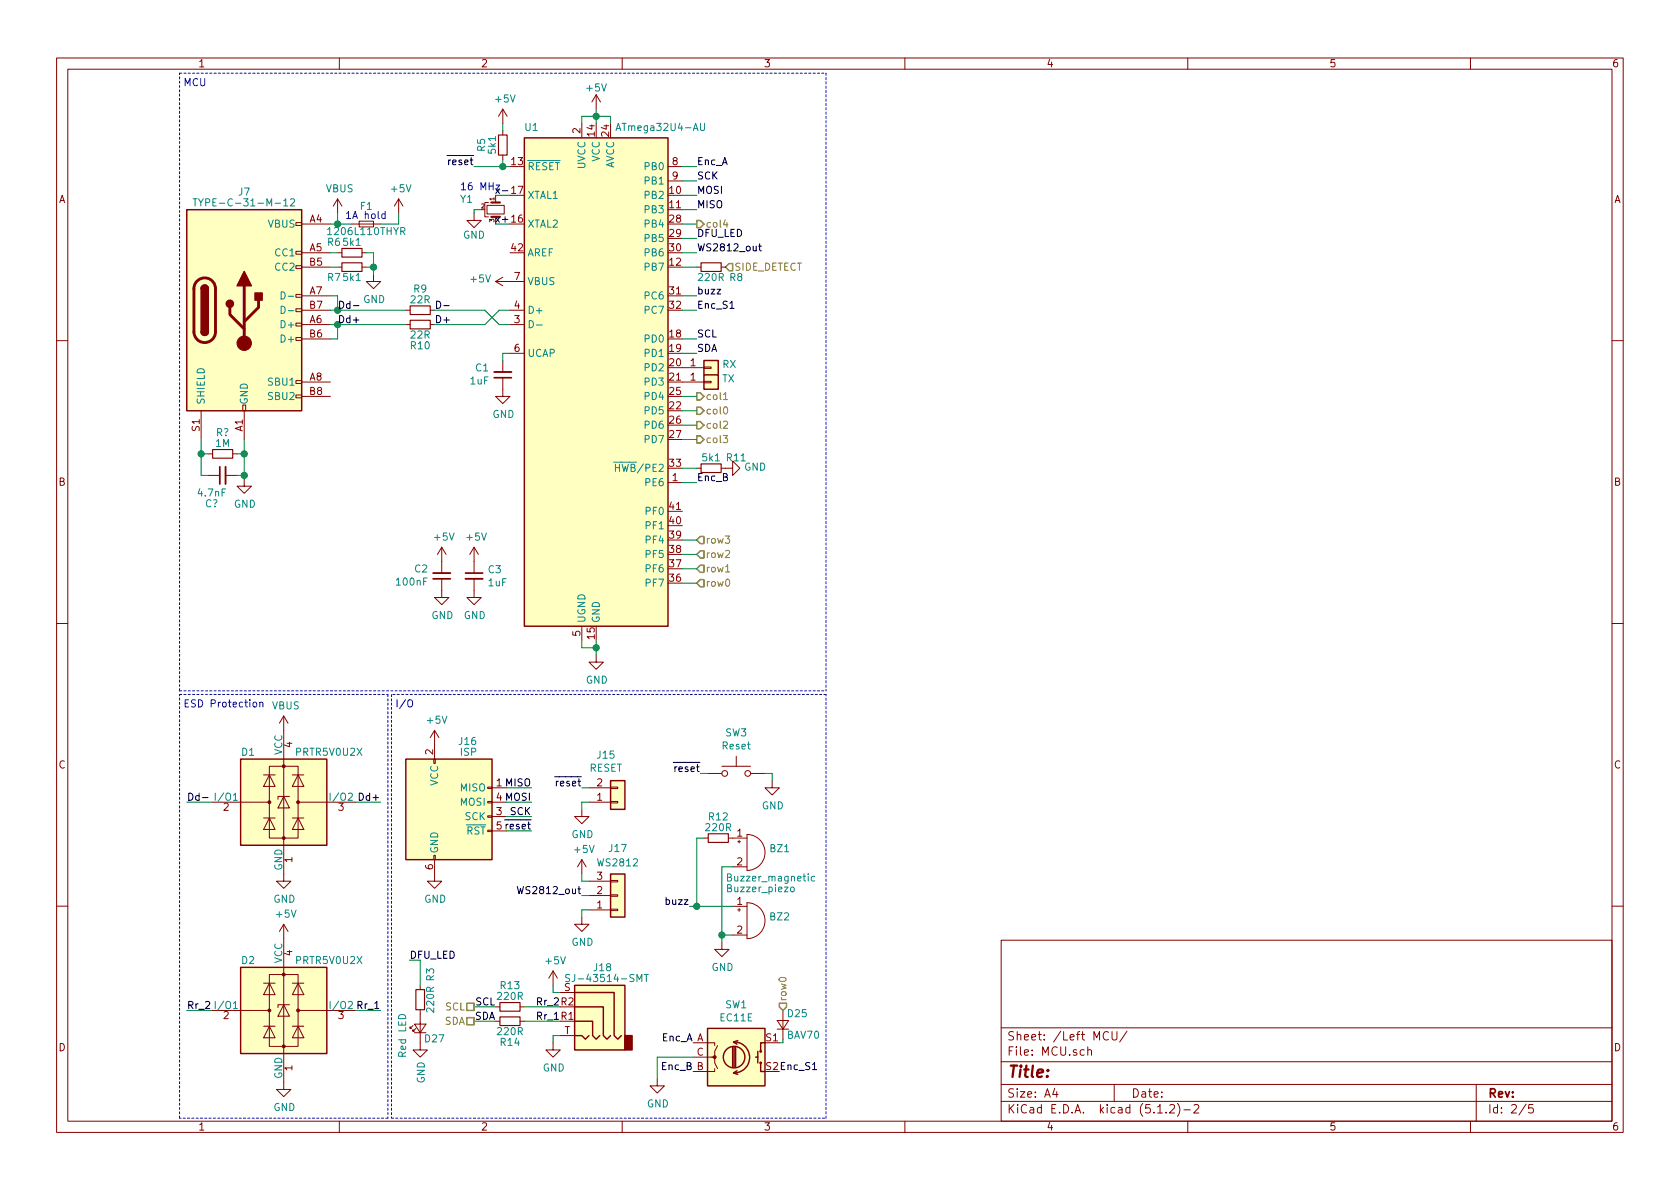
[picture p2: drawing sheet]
<svg xmlns="http://www.w3.org/2000/svg" width="297mm" height="210mm" viewBox="0 0 297 210" stroke-linecap="round" stroke-linejoin="round" font-family="sans-serif">
<g fill="none" stroke="#840000" stroke-width=".18">
<path d="M10 10.3h277v189.9h-277zM12 12.2h273v186.1h-273zM60 10.3v1.9M88.9 19.3v2.5M88.9 19.3l-.8 1.3M88.9 19.3l.8 1.3M105.4 16.8l-.8 1.2M105.4 16.8v2.5M105.4 16.8l.8 1.2M110 10.3v1.9M160 10.3v1.9M210 10.3v1.9"/>
<path d="M260 10.3v1.9M52.3 39.4h1v.5h-1zM53.3 39.6h5.1M59.7 35.2l-.8 1.2M59.7 35.2v2.5M59.7 35.2l.8 1.2M62.2 39.6h5.1M63.5 39.1h2.5v1h-2.5zM70.5 35.2l-.8 1.2M70.5 35.2v2.5M70.5 35.2l.7 1.2M83.8 37.7v1.3h1.3l-1.3 1.3-1.3-1.3h1.3"/>
<path d="M86.1 36.3h3.1v1.5h-3.1zM86.4 35.8h-.7v2.5h.7M87.6 34.5v1.3M88.9 23.1v.8M88.9 27.4v.8M102.9 21.8v2.6M118.1 29.5h2.5M118.1 32h2.5M52.3 59.7h1v.5h-1zM52.3 57.1h1v.6h-1zM52.3 54.6h1v.5h-1zM52.3 52.1h1v.5h-1z"/>
<path d="M52.3 47h1v.5h-1zM52.3 44.4h1v.6h-1zM53.3 44.7h5.1M53.3 57.4h5.1M53.3 52.3h5.1M53.3 47.2h5.1M53.3 59.9h5.1M53.3 54.9h5.1M59.7 44.7h.8M59.7 47.2h.8M64 44.7h.8M64 47.2h.8"/>
<path d="M66 48.5v1.3h1.3l-1.3 1.2-1.2-1.2h1.2M71.8 57.4h.7M71.8 54.9h.7M76.1 57.4h.7M76.1 54.9h.7M87.6 49.8h5.1M87.6 49.8l1.3 .7M88.9 49l-1.3 .8M90.2 57.4h2.5M90.2 54.9h2.5M123.2 47.2h.8M127.5 47.2h.8"/>
<path d="M10 60.2h2M35.6 72.6v5.1M42.9 71.6h.5v1h-.5zM43.2 72.6v5.1M52.3 69.8h1v.6h-1zM52.3 67.3h1v.5h-1zM53.3 67.6h5.1M53.3 70.1h5.1M88.9 66.8v3.3h1.3l-1.3 1.3-1.3-1.3h1.3M88.9 63.7v2.1M90.2 62.5h2.5M120.6 67.6h3.9"/>
<path d="M120.6 65h3.9M124.5 64.9h1.2v.2h-1.2zM124.5 67.4h1.2v.3h-1.2zM285 60.2h2M36.8 84.1h2.1M36.8 80.3h.8M39.9 84.1h2M41.1 80.3h.8M43.2 84.7v1.3h1.2l-1.2 1.2-1.3-1.2h1.3M78.1 96.8v4.5M78.1 96.8l-.8 1.2M78.1 96.8l.8 1.2"/>
<path d="M83.8 96.8v4.5M83.8 96.8l-.7 1.2M83.8 96.8l.8 1.2M118.1 85.3h2.5M123.2 82.8h.8M127.5 82.8h2v-1.3l1.3 1.3-1.3 1.3v-1.3M10 110.3h2M78.1 102.4v3.3h1.3l-1.3 1.2-1.3-1.2h1.3M83.8 102.4v3.3h1.3l-1.3 1.2-1.3-1.2h1.3M102.9 110.7v2.6M105.4 115.8v1.3h1.3l-1.3 1.3-1.3-1.3h1.3M285 110.3h2"/>
<path d="M46.6 137h2M47.6 135.5h5.1v12.7h-5.1zM47.6 137l1 2.1h-2zM50.2 126.6v29.2h1.2l-1.2 1.3-1.3-1.3h1.3M50.2 126.6l-.8 1.3M50.2 126.6l.7 1.3M51.7 137h2M52.7 137l1 2.1h-2zM76.7 134.2h.3v.8h-.3zM76.8 129.2v5M76.8 129.2l-.7 1.2M76.8 129.2l.8 1.2"/>
<path d="M86.2 139.2h.8v.2h-.8zM87 139.3h2.5M104.1 139.3h3.8M107.9 139.2h1.3v.2h-1.3zM125.1 136.8h2.5M127.6 135.5h5.1M130.2 133.7v1.8M132.7 136.8h2.6M136.5 138v1.3h1.3l-1.3 1.3-1.2-1.3h1.2M37.5 141.9h10.1M46.6 144.6h2M47.6 144.6l1 2.1h-2z"/>
<path d="M50.2 140.8l1 2.1h-2.1zM51.2 140.8h-2.1v.5M51.7 144.6h2M52.7 144.6l1 2.1h-2zM52.7 141.9h10.2M76.7 151.3h.3v.7h-.3zM76.8 152v3.8h1.3l-1.3 1.3-1.2-1.3h1.2M86.2 146.8h.8v.3h-.8zM86.2 144.3h.8v.2h-.8zM86.2 141.7h.8v.3h-.8zM87 141.9h2.5M87 144.4h2.5"/>
<path d="M87 146.9h2.5M102.9 143.1v1.3h1.2l-1.2 1.3-1.3-1.3h1.3M102.9 152v2.6M102.9 152l-.8 1.3M102.9 152l.7 1.3M104.1 141.9h3.8M104.1 158.4h3.8M104.1 155.8h3.8M107.9 141.7h1.3v.3h-1.3zM107.9 155.7h1.3v.3h-1.3zM107.9 158.2h1.3v.3h-1.3zM124.5 148.2h.7"/>
<path d="M128.8 148.2h3.3M129.5 153.3h2.6M130.4 148.8h.5M130.7 148.6v.5M132.1 147.6a3.2 3.2 0 0 1 3.2 3.1 3.2 3.2 0 0 1-3.2 3.2zM132.1 159.6a3.2 3.2 0 0 1 3.2 3.2 3.2 3.2 0 0 1-3.2 3.2zM10 160.2h2M37.5 178.7h10.1M46.6 173.9h2M47.6 172.3h5.1v12.7h-5.1zM47.6 173.9l1 2h-2zM50.2 163.4v29.3h1.2l-1.2 1.2-1.3-1.2h1.3"/>
<path d="M50.2 177.7l1 2h-2.1zM50.2 163.4l-.8 1.3M50.2 163.4l.7 1.3M51.2 177.7h-2.1v.5M51.7 173.9h2M52.7 173.9l1 2h-2zM52.7 178.7h10.2M74.3 178.6v7.1h1.3l-1.3 1.2-1.3-1.2h1.3M74.3 174.2v.8M87.6 178h.8M91.9 178h.8M97.8 171.7l-.8 1.3"/>
<path d="M97.8 171.7v2.5M97.8 171.7l.8 1.3M99.1 175.5h2.5M102.9 162.2v1.2h1.2l-1.2 1.3-1.3-1.3h1.3M104.1 160.9h3.8M107.9 160.8h1.3v.2h-1.3zM127.6 166.6v1.3h1.3l-1.3 1.3-1.2-1.3h1.2M129.5 160.3h2.6M129.5 165.3h2.6M130.4 160.9h.5M130.7 160.6v.6M138.4 178.7v5.1"/>
<path d="M177 166.3h108v32h-108zM285 160.2h2M46.6 181.5h2M47.6 181.5l1 2h-2zM51.7 181.5h2M52.7 181.5l1 2h-2zM60 198.3v1.9M73 181.4l-.5 .5v-.3v.3h.3M73.3 181.1h2l-1 1.5zM73.3 182.6h2M73.5 181.9l-.5 .5v-.3v.3h.3M87.6 180.6h.8"/>
<path d="M91.9 180.6h.8M97.8 184.4v1.3h1.3l-1.3 1.2-1.3-1.2h1.3M99.1 183.1h2.5M110 198.3v1.9M116.2 190.7v1.3h1.3l-1.3 1.3-1.3-1.3h1.3M122.6 184.4h3.8v.5M122.6 186.9h3.8v1.1l.5 1M126.4 189v.5h-3.8M126.9 184.9l-.5 1v1h-.5M137.4 180.5h2l-1 1.5zM137.4 182h2M160 198.3v1.9"/>
<path d="M177 194.8h108M177 191.8h108M177 187.8h108M177 181.8h108M186.5 192.5l-.4 1h1M186.8 193v1M192.3 185.7h.1a.37 .37 0 0 1 .6 .1v.8M192.3 185.1v1.5M196 182.6a.7 .7 0 0 0-.9 .2 .7 .7 0 0 0 .1 .9 .55 .55 0 0 0 .8 .1M196.6 182.4v1.2l.3 .3h.3l.3-.3v-1.2M197 191.8v3M199.3 182.3l-1.3 2"/>
<path d="M204.7 196.8h.8M206.2 196.7v.1M206.8 195.5l.2-.2h.4l.2 .2 .1 .3-.1 .2-.8 .8h.9M208.2 195.1a1.71 1.71 0 0 1 0 2.3M209.3 196.3h1.2M210 198.3v1.9M211.1 195.5l.2-.2h.4l.3 .5-1 1h1M260 198.3v1.9M261 191.8v6.5M269.8 195.2l-1.2 2M271 195.3h-.7v.7l.2-.1 .5 .1 .1 .2-.1 .5-.2 .1-.5-.1"/>
<circle cx="128.1" cy="136.8" r=".51"/>
<circle cx="132.2" cy="136.8" r=".51"/>
</g>
<g fill="#ffffc2" stroke="#ffffc2" stroke-width=".18">
<path d="M33 37.1h20.3v35.5h-20.3z"/>
<path d="M92.7 24.4h25.4v86.3h-25.4z"/>
<path d="M107.9 138h2.6v5.1h-2.6z"/>
<path d="M107.9 154.6h2.6v7.6h-2.6z"/>
<path d="M101.6 174.2h8.9v11.5h-8.9z"/>
<path d="M71.8 134.2h15.2v17.8h-15.2z"/>
<path d="M42.5 171.1h15.3v15.2h-15.3z"/>
<path d="M42.5 134.2h15.3v15.3h-15.3z"/>
<path d="M125.1 181.9h10.2v10.1h-10.2z"/>
<path d="M124.5 63.7h2.5v2.6h-2.5z"/>
<path d="M124.5 66.3h2.5v2.5h-2.5z"/>
</g>
<g fill="none" stroke="#840000" stroke-width=".25">
<path d="M33 37.1h20.3v35.5h-20.3zM92.7 24.4h25.4v86.3h-25.4zM35.6 58.7a.63 .63 0 0 0 .6 .6 .63 .63 0 0 0 .6-.6M35.6 51a.63 .63 0 0 1 .6-.6 .63 .63 0 0 1 .6 .6M124.5 63.7h2.5v2.6h-2.5zM124.5 66.3h2.5v2.5h-2.5zM42.5 134.2h15.3v15.3h-15.3zM71.8 134.2h15.2v17.8h-15.2zM107.9 138h2.6v5.1h-2.6zM107.9 154.6h2.6v7.6h-2.6zM42.5 171.1h15.3v15.2h-15.3zM101.6 174.2h8.9v11.5h-8.9z"/>
<path d="M101.6 175.5h7v7.6l.6 .7 .7-.7M101.6 178h5.1v5.1l.6 .7 .6-.7M101.6 183.1h1.3l.6 .7 .6-.7M101.6 180.6h3.2v2.5l.6 .7 .6-.7M125.1 181.9h10.2v10.1h-10.2zM129.5 185.2v3.5M129.8 184.2a2.74 2.74 0 0 1 2.7 2.8 2.74 2.74 0 0 1-2.7 2.7M129.8 185.2v3.5M130 185.2v3.5M130.3 189.4l-.6 .3 .7 .3M130.4 184l-.7 .3 .6 .4M133.6 186.9h.4"/>
<path d="M134 185.9v2.1M134.5 188v1.5h.8M135.3 184.4h-.8v1.5"/>
<circle cx="129.8" cy="186.9" r="1.9"/>
<circle cx="134.5" cy="188" r=".13"/>
<circle cx="134.5" cy="185.9" r=".13"/>
</g>
<path d="M34.8 49.7a1.89 1.89 0 0 1 2.1-.4 1.89 1.89 0 0 1 1.2 1.7v7.7a1.9 1.9 0 0 1-1.9 1.9 1.9 1.9 0 0 1-1.9-1.9v-7.8l.1-.5zM40.6 54.4v1.2l2.6 2.6M43.2 50.5v10.2M45.7 53.1v1.3l-2.5 2.5" fill="none" stroke="#840000" stroke-width=".51"/>
<g fill="#840000" stroke="#840000" stroke-width=".25">
<path d="M35.6 58.7h1.2a.63 .63 0 0 1-.6 .6 .63 .63 0 0 1-.6-.6z"/>
<path d="M35.7 50.6a.63 .63 0 0 1 .7-.2 .63 .63 0 0 1 .4 .6h-1.2z"/>
<path d="M35.6 51h1.2v7.7h-1.2z"/>
<path d="M45.1 51.8h1.3v1.3h-1.3z"/>
<path d="M43.2 48l1.2 2.5h-2.5z"/>
<path d="M110.5 183.1h1.3v2.6h-1.3z"/>
<circle cx="40.6" cy="53.7" r=".63"/>
</g>
<g fill="#840000" stroke="#840000" stroke-width=".18">
<circle cx="43.2" cy="60.7" r="1.27"/>
<circle cx="47.6" cy="178.7" r=".25"/>
<circle cx="50.2" cy="185" r=".25"/>
<circle cx="50.2" cy="172.3" r=".25"/>
<circle cx="52.7" cy="178.7" r=".25"/>
<circle cx="47.6" cy="141.9" r=".25"/>
<circle cx="50.2" cy="148.2" r=".25"/>
<circle cx="50.2" cy="135.5" r=".25"/>
<circle cx="52.7" cy="141.9" r=".25"/>
<circle cx="126.4" cy="186.9" r=".25"/>
</g>
<g fill="none" stroke="#008484" stroke-width=".18">
<path d="M34.1 35.1h.7M34.5 35.1v1.3M35.1 35.1l.4 .7 .4-.7M35.5 35.8v.6M50.2 36.4h.7M51.4 35.3l.4-.2 .3 .4-.8 .9h.8M108.9 23.1l.4-1.3 .5 1.3M109 22.7h.6M123.9 21.8v1.1l.2 .2 .4-.1 .1-.1v-1.1M49.7 51.6a.64 .64 0 0 1 .7 .6 .64 .64 0 0 1-.7 .7zM49.7 54.1a.64 .64 0 0 1 .7 .7 .64 .64 0 0 1-.7 .6zM51 52.4h.9"/>
<path d="M51 54.9h.9M57.9 40.6l.4-.4v1.3M57.9 41.5h.7M93.6 56.7a.64 .64 0 0 1 .7 .6 .64 .64 0 0 1-.7 .7zM94.8 57.5h1M108.5 81.7h1.3M108.8 82.1v1.3M108.8 82.7h.7M41.3 141.5h.7M139.9 156.9h.3l.2 .2-.1 .6h-.3l-.2-.1zM144 155h-.3l-.3 .2 .2 .5h.4M41.3 178.4h.7"/>
<path d="M100.7 172.4l-.5-.1-.1 .1v.4l.5 .2 .1 .3-.2 .3-.5-.1M113.9 172.3h.7M114.3 172.3v1.3"/>
</g>
<path d="M88.1 23.9h1.6v3.5h-1.6zM60.5 43.9h3.5v1.6h-3.5zM60.5 46.5h3.5v1.5h-3.5zM72.5 54.1h3.6v1.5h-3.6zM72.5 56.6h3.6v1.6h-3.6zM124 46.5h3.5v1.5h-3.5zM37.6 79.5h3.5v1.5h-3.5zM124 82h3.5v1.6h-3.5zM125.2 147.4h3.6v1.6h-3.6zM73.5 175h1.6v3.6h-1.6zM88.4 177.3h3.5v1.5h-3.5zM88.4 179.8h3.5v1.6h-3.5z" fill="none" stroke="#840000" stroke-width=".2"/>
<g fill="none" stroke="#008400" stroke-width=".18">
<path d="M105.4 19.3v2.5M58.4 39.6h3.8M59.7 37.7v1.9M70.5 37.7v1.9h-3.2M83.8 29.5h6.4M85.1 37.1h-1.3v.6M87.6 34.5h2.6M88.9 21.8v1.3M88.9 28.2v1.3M102.9 21.8v-1.2h5v1.2M120.6 34.5h2.6M120.6 37.1h2.6"/>
<path d="M120.6 29.5h2.6M120.6 39.6h2.6M120.6 32h2.6M58.4 52.3h1.3v2.6M58.4 54.9h13.4M58.4 57.4h13.4M58.4 44.7h1.3M58.4 47.2h1.3M59.7 57.4v2.5h-1.3M64.8 44.7h1.2v3.8M64.8 47.2h1.2M76.8 54.9h8.9l2.6 2.5h1.9"/>
<path d="M90.2 54.9h-1.9l-2.6 2.5h-8.9M120.6 52.3h2.6M120.6 54.9h2.6M120.6 59.9h2.6M120.6 44.7h2.6M120.6 47.2h2.6M120.6 42.2h2.6M35.6 77.7v6.4h1.2M43.2 77.7v7M90.2 62.5h-1.3v1.2M120.6 62.5h2.6M120.6 70.1h2.6"/>
<path d="M120.6 75.2h2.6M120.6 72.6h2.6M120.6 77.7h2.6M35.6 80.3h1.2M41.9 80.3h1.3M41.9 84.1h1.3M120.6 98h2.6M120.6 95.5h2.6M120.6 82.8h2.6M120.6 85.3h2.6M102.9 113.3v1.2h2.5M105.4 113.3v2.5"/>
<path d="M120.6 103.1h2.6M120.6 100.6h2.6M89.5 139.3h4.5M102.9 139.3h1.2M123.8 136.8h1.3M135.3 136.8h1.2v1.2M33 141.9h4.5M62.9 141.9h4.4M89.5 141.9h4.5M89.5 144.4h4.5M89.5 146.9h4.5M102.9 154.6v1.2h1.2"/>
<path d="M102.9 158.4h1.2M104.1 141.9h-1.2v1.2M124.5 148.2h-1.3v12.1M129.5 153.3h-1.9v13.3M33 178.7h4.5M62.9 178.7h4.4M74.3 169.8v4.4M83.8 178h3.8M92.7 178h6.4M97.8 174.2v1.3h1.3M104.1 160.9h-1.2v1.3M121.9 160.3h7.6"/>
<path d="M127.6 165.3h1.9M83.8 180.6h3.8M92.7 180.6h6.4M99.1 183.1h-1.3v1.3M122.6 186.9h-6.4v3.8M138.4 183.8v.6h-.6"/>
</g>
<g fill="#008400" stroke="#008400" stroke-width=".25">
<circle cx="59.7" cy="54.9" r=".51"/>
<circle cx="59.7" cy="57.4" r=".51"/>
<circle cx="66" cy="47.2" r=".51"/>
<circle cx="105.4" cy="20.6" r=".51"/>
<circle cx="105.4" cy="114.5" r=".51"/>
<circle cx="88.9" cy="29.5" r=".51"/>
<circle cx="123.2" cy="160.3" r=".51"/>
<circle cx="127.6" cy="165.3" r=".51"/>
<circle cx="59.7" cy="39.6" r=".51"/>
<circle cx="35.6" cy="80.3" r=".51"/>
<circle cx="43.2" cy="80.3" r=".51"/>
<circle cx="43.2" cy="84.1" r=".51"/>
</g>
<g fill="none" stroke="#000" stroke-width=".18">
<path d="M79 27.5h.8M87.7 33.4l.6 .8M88.3 33.4l-.6 .8M62.5 54h.9M77.2 53.3a.64 .64 0 0 1 .7 .6 .64 .64 0 0 1-.7 .6zM78.5 54h1M129.1 54.5h.7M134.1 43.5h.5M134.3 43.1v1.1l.3 .2M98.1 137.4h.8M119 134.8h.8M35.8 141h1"/>
<path d="M91.5 156.8l.3 1.2 .2-.9 .3 .9 .3-1.2M143.7 189.1h.7"/>
</g>
<path d="M87.4 65.8h3M39.9 82.5v3.1M76.6 101.3h3M82.3 102.4h3" fill="none" stroke="#840000" stroke-width=".33"/>
<path d="M87.4 66.8h3M38.9 82.5v3.1M76.6 102.4h3M82.3 101.3h3" fill="none" stroke="#840000" stroke-width=".3"/>
<path d="M68.1 37.9l-.4-.1-.2 .2 .1 .6h.5M68.1 37.4v1.3M87.7 32.7h.7l-.7 .9h.7M44.8 124.3l.2-.1 .3 .1 .1 .5-.1 .2h-.3l-.2-.1zM45.9 124.3l.2-.1h.3l.1 .8M45.9 124.2v.8M72.2 123.9l.2-.2a.47 .47 0 0 1 .5 .5v.6l-.3 .2h-.3a1 1 0 0 1-.1-1.1z" fill="none" stroke="#0000c2" stroke-width=".18"/>
<path d="M31.7 12.9h114.3M146 12.9v109.3M31.7 122.8h36.9M31.7 122.2v-109.3M31.7 122.2h114.3M68.6 122.8v74.9M69.2 122.8v74.9M146 122.8h-76.8M31.7 197.7v-74.9M68.6 197.7h-36.9M69.2 197.7h76.8M146 197.7v-74.9" fill="none" stroke="#0000c2" stroke-width=".18" stroke-dasharray=".4 .4"/>
<path d="M128.2 38.9l-.3 .8h.8M128.5 39.3v.9M127.9 77h.8l-.5 .5 .4 .1v.6l-.2 .1-.5-.1M127.9 69.7l.4-.3v1.3M127.9 74.6l.5-.1 .2 .1 .1 .2-.1 .2-.7 .7h.8M127.9 70.7h.8M128 72.1l.2-.2a.67 .67 0 0 1 .5 .7 .67 .67 0 0 1-.5 .6l-.3-.5zM128.3 101.1h.7" fill="none" stroke="#848400" stroke-width=".18"/>
<g fill="none" stroke="#848400" stroke-width=".25">
<path d="M123.2 39h.6l.7 .6-.7 .7h-.6zM128.9 46.6h.6v1.3h-.6l-.6-.7zM123.2 72h.6l.7 .6-.7 .7h-.6zM123.2 69.5h.6l.7 .6-.7 .6h-.6zM123.2 74.5h.6l.7 .7-.7 .6h-.6zM123.2 77.1h.6l.7 .6-.7 .7h-.6zM123.8 99.9h.7v1.3h-.7l-.6-.6zM123.8 97.4h.7v1.3h-.7l-.6-.7zM123.8 94.9h.7v1.2h-.7l-.6-.6zM123.8 102.5h.7v1.3h-.7l-.6-.7zM82.5 177.4h1.3v1.3h-1.3zM82.5 180h1.3v1.2h-1.3z"/>
<path d="M137.8 177.4h1.3v.6l-.7 .7-.6-.7z"/>
</g>
<path d="M86.9 35.8h1.5M86.9 38.3h1.5" fill="none" stroke="#840000" stroke-width=".38"/>
<text font-size="2.8" fill="#840000" x="178" y="190.5">Title:</text>
<g font-size="2.1" fill="#840000">
<text x="178" y="184">Sheet: /Left MCU/</text>
<text x="178" y="186.7">File: MCU.sch</text>
<text x="178" y="196.9">KiCad E.D.A. kicad (5.1.2)-2</text>
<text x="178" y="194.1">Size: A4</text>
<text x="200" y="194.1">Date:</text>
<text x="263" y="194.1">Rev:</text>
<text x="263" y="196.9">Id: 2/5</text>
</g>
<g font-size="1.8" fill="#840000">
<text x="35" y="11.9">1</text>
<text x="85" y="11.9">2</text>
<text x="135" y="11.9">3</text>
<text x="185" y="11.9">4</text>
<text x="235" y="11.9">5</text>
<text x="285" y="11.9">6</text>
<text x="102.6" y="23.6" transform="rotate(-90 102.6 23.6)">2</text>
<text x="90.5" y="29.2">13</text>
<text x="105.2" y="24.1" transform="rotate(-90 105.2 24.1)">14</text>
<text x="107.7" y="24.1" transform="rotate(-90 107.7 24.1)">24</text>
<text x="118.9" y="29.2">8</text>
<text x="10.4" y="35.9">A</text>
<text x="118.4" y="34.3">10</text>
<text x="118.9" y="31.7">9</text>
<text x="285.4" y="35.9">A</text>
<text x="54.8" y="39.4">A4</text>
<text x="118.4" y="36.8">11</text>
<text x="118.4" y="39.4">28</text>
<text x="118.4" y="41.9">29</text>
<text x="54.8" y="44.4">A5</text>
<text x="54.8" y="47">B5</text>
<text x="90.5" y="44.4">42</text>
<text x="118.4" y="47">12</text>
<text x="118.4" y="44.4">30</text>
<text x="54.8" y="52.1">A7</text>
<text x="91" y="49.5">7</text>
<text x="118.4" y="52.1">31</text>
<text x="54.8" y="57.1">A6</text>
<text x="54.8" y="59.7">B6</text>
<text x="54.8" y="54.6">B7</text>
<text x="91" y="57.1">3</text>
<text x="91" y="54.6">4</text>
<text x="118.4" y="59.7">18</text>
<text x="118.4" y="54.6">32</text>
<text x="91" y="62.2">6</text>
<text x="118.4" y="62.2">19</text>
<text x="118.4" y="64.8">20</text>
<text x="122.1" y="64.8">1</text>
<text x="54.8" y="67.3">A8</text>
<text x="54.8" y="69.8">B8</text>
<text x="118.4" y="67.3">21</text>
<text x="118.4" y="69.8">25</text>
<text x="122.1" y="67.3">1</text>
<text x="35.3" y="76.2" transform="rotate(-90 35.3 76.2)">S1</text>
<text x="42.9" y="76.3" transform="rotate(-90 42.9 76.3)">A1</text>
<text x="118.4" y="72.4">22</text>
<text x="118.4" y="74.9">26</text>
<text x="118.4" y="77.5">27</text>
<text x="118.4" y="82.5">33</text>
<text x="10.4" y="85.9">B</text>
<text x="118.9" y="85.1">1</text>
<text x="285.4" y="85.9">B</text>
<text x="118.4" y="95.2">39</text>
<text x="118.4" y="92.7">40</text>
<text x="118.4" y="90.2">41</text>
<text x="118.4" y="100.3">37</text>
<text x="118.4" y="97.8">38</text>
<text x="118.4" y="102.9">36</text>
<text x="102.6" y="112.5" transform="rotate(-90 102.6 112.5)">5</text>
<text x="105.2" y="113" transform="rotate(-90 105.2 113)">15</text>
<text x="10.4" y="135.9">C</text>
<text x="51.7" y="132.2" transform="rotate(-90 51.7 132.2)">4</text>
<text x="76.6" y="133.4" transform="rotate(-90 76.6 133.4)">2</text>
<text x="285.4" y="135.9">C</text>
<text x="39.5" y="143.4">2</text>
<text x="59.8" y="143.4">3</text>
<text x="105.6" y="141.6">1</text>
<text x="105.6" y="139.1">2</text>
<text x="87.8" y="144.1">3</text>
<text x="87.8" y="146.7">5 reset</text>
<text x="130.3" y="147.9">1</text>
<text x="51.7" y="152.5" transform="rotate(-90 51.7 152.5)">1</text>
<text x="76.6" y="153.8" transform="rotate(-90 76.6 153.8)">6</text>
<text x="105.6" y="155.6">3</text>
<text x="130.3" y="153">2</text>
<text x="105.6" y="160.6">1</text>
<text x="105.6" y="158.1">2</text>
<text x="130.3" y="160">1</text>
<text x="130.3" y="165.1">2</text>
<text x="51.7" y="169" transform="rotate(-90 51.7 169)">4</text>
<text x="95.1" y="177.8">Rr_2R2</text>
<text x="99.7" y="175.3">S</text>
<text x="10.4" y="185.9">D</text>
<text x="39.5" y="180.2">2</text>
<text x="59.8" y="180.2">3</text>
<text x="95.1" y="180.3">Rr_1R1</text>
<text x="99.8" y="182.9">T</text>
<text x="135.5" y="184.1">S1</text>
<text x="285.4" y="185.9">D</text>
<text x="51.7" y="189.3" transform="rotate(-90 51.7 189.3)">1</text>
<text x="123.2" y="186.7">C</text>
<text x="35" y="199.9">1</text>
<text x="85" y="199.9">2</text>
<text x="135" y="199.9">3</text>
<text x="185" y="199.9">4</text>
<text x="235" y="199.9">5</text>
<text x="285" y="199.9">6</text>
</g>
<g font-size="1.8" fill="#0000c2">
<text x="32.4" y="15.2">MCU</text>
<text x="81.3" y="33.6">16 MHz</text>
<text x="61" y="38.7">1A hold</text>
<text x="32.4" y="125.1">ESD Protection</text>
<text x="69.8" y="125.1">I/O</text>
</g>
<g font-size="1.8" fill="#008484">
<text x="103.8" y="16.2">+5V</text>
<text x="87.7" y="18.1">+5V</text>
<text x="92.9" y="23.2">U1</text>
<text x="109.7" y="23.2">ATmega32U4-AU</text>
<text x="85.8" y="26.8" transform="rotate(-90 85.8 26.8)">R5</text>
<text x="87.7" y="27.1" transform="rotate(-90 87.7 27.1)">5k1</text>
<text x="103.5" y="29.9" transform="rotate(-90 103.5 29.9)">UVCC</text>
<text x="106" y="28.6" transform="rotate(-90 106 28.6)">VCC</text>
<text x="108.6" y="29.9" transform="rotate(-90 108.6 29.9)">AVCC</text>
<text x="42.2" y="34.6">J7</text>
<text x="57.6" y="34">VBUS</text>
<text x="69.3" y="34">+5V</text>
<text x="81.4" y="35.9">Y1</text>
<text x="93.2" y="30.1">RESET</text>
<text x="93.2" y="35.2">XTAL1</text>
<text x="114.2" y="35.2">PB2</text>
<text x="114.2" y="30.1">PB0</text>
<text x="114.2" y="32.6">PB1</text>
<text x="36.3" y="36.5">TYPE-C-31-M-12</text>
<text x="47.4" y="40.3">VBUS</text>
<text x="58.4" y="41.6">1206L110THYR</text>
<text x="63.8" y="37.1">F1</text>
<text x="93.2" y="40.3">XTAL2</text>
<text x="114.2" y="37.7">PB3</text>
<text x="114.2" y="40.3">PB4</text>
<text x="48.8" y="45.3">CC1</text>
<text x="48.8" y="47.9">CC2</text>
<text x="57.9" y="43.5">R6</text>
<text x="60.8" y="43.5">5k1</text>
<text x="81.9" y="42.2">GND</text>
<text x="93.2" y="45.3">AREF</text>
<text x="114.2" y="47.9">PB7</text>
<text x="114.2" y="42.8">PB5</text>
<text x="114.2" y="45.3">PB6</text>
<text x="57.9" y="49.7">R7</text>
<text x="60.8" y="49.7">5k1</text>
<text x="64.2" y="53.6">GND</text>
<text x="72.7" y="53.6">22R</text>
<text x="73.2" y="51.7">R9</text>
<text x="83.3" y="50">+5V</text>
<text x="93.2" y="50.4">VBUS</text>
<text x="114.2" y="53">PC6</text>
<text x="123.6" y="49.7">220R R8</text>
<text x="50" y="58">D+</text>
<text x="72.7" y="59.9">22R</text>
<text x="93.2" y="55.5">D+</text>
<text x="114.2" y="55.5">PC7</text>
<text x="50" y="60.6">D+</text>
<text x="72.7" y="61.8">R10</text>
<text x="84.1" y="65.7">C1</text>
<text x="93.2" y="63.1">UCAP</text>
<text x="114.2" y="60.6">PD0</text>
<text x="114.2" y="63.1">PD1</text>
<text x="114.2" y="65.7">PD2</text>
<text x="127.7" y="65.1">RX</text>
<text x="36.2" y="71.6" transform="rotate(-90 36.2 71.6)">SHIELD</text>
<text x="43.8" y="71.6" transform="rotate(-90 43.8 71.6)">GND</text>
<text x="47.6" y="68.2">SBU1</text>
<text x="47.6" y="70.7">SBU2</text>
<text x="83.2" y="68">1uF</text>
<text x="114.2" y="68.2">PD3</text>
<text x="114.2" y="70.7">PD4</text>
<text x="127.7" y="67.6">TX</text>
<text x="38.2" y="77.1">R?</text>
<text x="87.1" y="73.9">GND</text>
<text x="114.2" y="73.3">PD5</text>
<text x="114.2" y="75.8">PD6</text>
<text x="38.2" y="79">1M</text>
<text x="109.6" y="83.4">HWB/PE2</text>
<text x="114.2" y="78.4">PD7</text>
<text x="124.3" y="81.6">5k1</text>
<text x="128.5" y="81.6">R11</text>
<text x="131.6" y="83.2">GND</text>
<text x="35.1" y="87.8">4.7nF</text>
<text x="36.3" y="89.7">C?</text>
<text x="41.4" y="89.8">GND</text>
<text x="114.2" y="86">PE6</text>
<text x="76.9" y="95.6">+5V</text>
<text x="82.6" y="95.6">+5V</text>
<text x="114.4" y="93.6">PF1</text>
<text x="114.4" y="91.1">PF0</text>
<text x="73.4" y="101.2">C2</text>
<text x="86.4" y="101.4">C3</text>
<text x="114.4" y="101.2">PF6</text>
<text x="114.4" y="98.7">PF5</text>
<text x="114.4" y="96.1">PF4</text>
<text x="70.2" y="103.6">100nF</text>
<text x="86.4" y="103.7">1uF</text>
<text x="114.4" y="103.8">PF7</text>
<text x="76.3" y="109.5">GND</text>
<text x="82" y="109.5">GND</text>
<text x="103.5" y="110.2" transform="rotate(-90 103.5 110.2)">UGND</text>
<text x="106" y="110.2" transform="rotate(-90 106 110.2)">GND</text>
<text x="48.1" y="125.4">VBUS</text>
<text x="103.6" y="120.9">GND</text>
<text x="75.6" y="128">+5V</text>
<text x="81.2" y="131.7">J16</text>
<text x="128.3" y="130.2">SW3</text>
<text x="42.7" y="133.6">D1</text>
<text x="49.9" y="133.5" transform="rotate(-90 49.9 133.5)">VCC</text>
<text x="52.5" y="133.6">PRTR5V0U2X</text>
<text x="81.4" y="133.6">ISP</text>
<text x="104.2" y="136.5">RESET</text>
<text x="105.7" y="134.2">J15</text>
<text x="127.8" y="132.5">Reset</text>
<text x="38.3" y="141.6">I/O1</text>
<text x="58.6" y="141.6">I/O2</text>
<text x="77.5" y="139" transform="rotate(-90 77.5 139)">VCC</text>
<text x="81.5" y="139.9">MISO</text>
<text x="81.5" y="142.5">MOSI</text>
<text x="134.7" y="143.1">GND</text>
<text x="82.2" y="145">SCK</text>
<text x="82.4" y="147.6">RST</text>
<text x="101" y="148.2">GND</text>
<text x="124.9" y="147">220R</text>
<text x="125.4" y="145.1">R12</text>
<text x="49.9" y="154" transform="rotate(-90 49.9 154)">GND</text>
<text x="77.5" y="151" transform="rotate(-90 77.5 151)">GND</text>
<text x="101.7" y="150.8">+5V</text>
<text x="105.8" y="153.2">WS2812</text>
<text x="107.7" y="150.7">J17</text>
<text x="129.1" y="155.9">Buzzer_magnetic</text>
<text x="136.2" y="150.7">BZ1</text>
<text x="48.3" y="159.6">GND</text>
<text x="75" y="159.6">GND</text>
<text x="128.9" y="157.8">Buzzer_piezo</text>
<text x="48.9" y="162.3">+5V</text>
<text x="101" y="167.3">GND</text>
<text x="136.2" y="162.8">BZ2</text>
<text x="42.7" y="170.5">D2</text>
<text x="49.9" y="170.4" transform="rotate(-90 49.9 170.4)">VCC</text>
<text x="52.5" y="170.5">PRTR5V0U2X</text>
<text x="96.6" y="170.5">+5V</text>
<text x="101.3" y="173.7">SJ-43514-SMT</text>
<text x="105.1" y="171.7">J18</text>
<text x="125.8" y="171.7">GND</text>
<text x="38.3" y="178.4">I/O1</text>
<text x="58.6" y="178.4">I/O2</text>
<text x="76.8" y="178.9" transform="rotate(-90 76.8 178.9)">220R R3</text>
<text x="88.1" y="176.8">220R</text>
<text x="88.5" y="174.9">R13</text>
<text x="128.3" y="178.3">SW1</text>
<text x="139.3" y="179.9">D25</text>
<text x="75.2" y="184.3">D27</text>
<text x="88.1" y="183.1">220R</text>
<text x="88.5" y="185">R14</text>
<text x="127.4" y="180.6">EC11E</text>
<text x="139.2" y="183.7">BAV70</text>
<text x="49.9" y="190.8" transform="rotate(-90 49.9 190.8)">GND</text>
<text x="71.8" y="186.8" transform="rotate(-90 71.8 186.8)">Red LED</text>
<text x="75.1" y="191.6" transform="rotate(-90 75.1 191.6)">GND</text>
<text x="96" y="189.5">GND</text>
<text x="48.3" y="196.5">GND</text>
<text x="114.4" y="195.8">GND</text>
</g>
<g font-size="1.8">
<text x="79.6" y="29.2">reset</text>
<text x="123.2" y="29.2">Enc_A</text>
<text x="88.6" y="34.3">x- 17</text>
<text x="123.2" y="31.7">SCK</text>
<text x="123.2" y="34.3">MOSI</text>
<text x="88.2" y="39.4">x+ 16</text>
<text x="123.2" y="36.8">MISO</text>
<text x="123.2" y="41.9">DFU_LED</text>
<text x="123.2" y="44.4">WS2812_out</text>
<text x="123.2" y="52.1">buzz</text>
<text x="59.7" y="54.6">Dd-</text>
<text x="59.7" y="57.1">Dd+</text>
<text x="76.8" y="57.1">D+</text>
<text x="123.2" y="59.7">SCL</text>
<text x="123.2" y="54.6">Enc_S1</text>
<text x="123.2" y="62.2">SDA</text>
<text x="123.2" y="85.1">Enc_B</text>
<text x="119.6" y="136.5">reset</text>
<text x="33" y="141.6">Dd-</text>
<text x="63.9" y="141.6">Dd+</text>
<text x="87.8" y="139.1">1 MISO</text>
<text x="87.8" y="141.6">4 MOSI</text>
<text x="98.7" y="139.1">reset</text>
<text x="90.2" y="144.1">SCK</text>
<text x="92.4" y="158.1">WS2812_out</text>
<text x="118" y="160">buzz</text>
<text x="72.4" y="169.5">DFU_LED</text>
<text x="33" y="178.4">Rr_2</text>
<text x="63.4" y="178.4">Rr_1</text>
<text x="84.1" y="177.8">SCL</text>
<text x="83.9" y="180.3">SDA</text>
<text x="117" y="184.1">Enc_A A</text>
<text x="117" y="189.2">Enc_B B</text>
<text x="135.5" y="189.2">S2Enc_S1</text>
</g>
<g font-size="1.8" fill="#848400">
<text x="124.7" y="40.3">col4</text>
<text x="129.8" y="47.9">SIDE_DETECT</text>
<text x="124.7" y="70.7">col1</text>
<text x="124.7" y="73.3">col0</text>
<text x="124.7" y="75.8">col2</text>
<text x="124.7" y="78.4">col3</text>
<text x="124.7" y="101.2">row1</text>
<text x="124.7" y="98.7">row2</text>
<text x="124.7" y="96.1">row3</text>
<text x="124.7" y="103.8">row0</text>
<text x="78.8" y="178.7">SCL</text>
<text x="139.1" y="177.2" transform="rotate(-90 139.1 177.2)">row0</text>
<text x="78.6" y="181.2">SDA</text>
</g>
<g font-size="1.1" fill="#840000">
<text x="87.4" y="35.5" transform="rotate(-90 87.4 35.5)">1</text>
<text x="85.1" y="36.8">2</text>
<text x="87.4" y="39.3" transform="rotate(-90 87.4 39.3)">3</text>
</g>
</svg>
